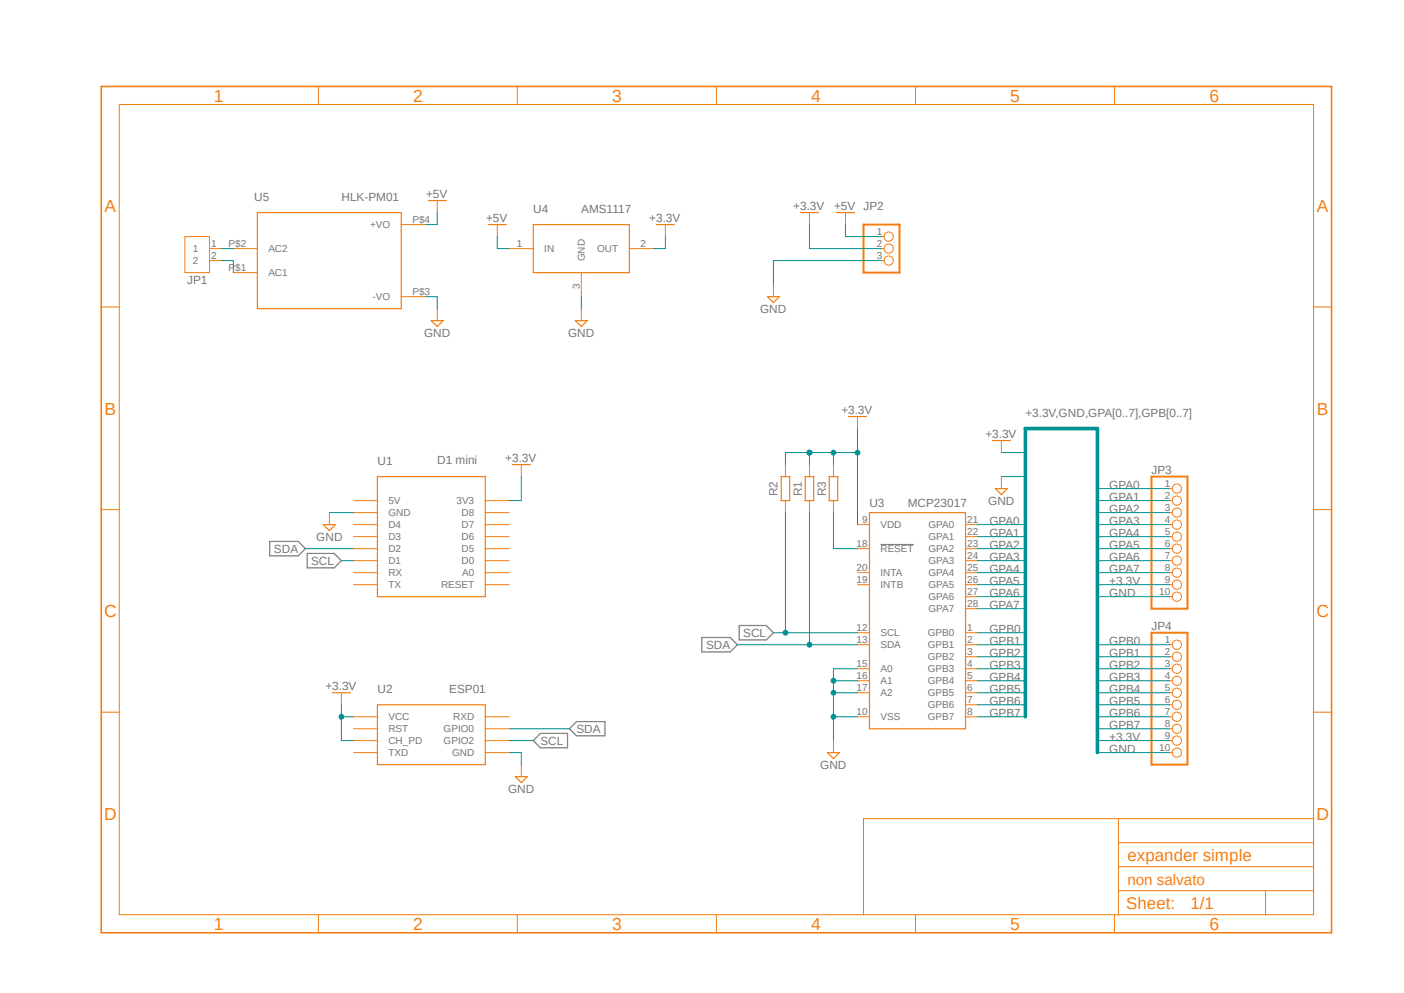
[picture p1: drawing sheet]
<svg xmlns="http://www.w3.org/2000/svg" width="297mm" height="210mm" viewBox="0 0 297 210" stroke-linecap="round" stroke-linejoin="round" font-family="sans-serif">
<path d="M20.9 17.9l261.2 179.9M282.1 17.9l-261.2 179.9" fill="none" stroke="#fff" stroke-width=".21"/>
<path d="M186.3 115.1h7" fill="none" stroke="#757575" stroke-width=".21"/>
<path d="M57.1 114.5h6l1.5 1.5-1.5 1.6h-6zM65 117.1h5.7l1.5 1.5-1.5 1.5h-5.7zM148.5 134.8h6l1.5 1.6-1.5 1.5h-6zM156.4 132.3h5.7l1.5 1.5-1.5 1.5h-5.7zM112.8 156.6l1.5-1.5h5.8v3.1h-5.8zM120.4 154.1l1.6-1.5h6v3h-6z" fill="none" stroke="#757575" stroke-width=".25"/>
<g fill="none" stroke="#f57c10" stroke-width=".25">
<path d="M54.4 45h30.5v20.3h-30.5zM90.6 42.4h3.8M103.3 47.5h3.8M112.8 47.5h20.3v10.2h-20.3zM138.9 47.5h3.8M169.3 45h3.8M177 45h3.8M91.2 67.8h2.6l-1.3 1.2zM121.7 67.8h2.5l-1.2 1.2zM162.3 62.7h2.6l-1.3 1.3zM67.8 98.3h3.8M108.4 98.3h3.8"/>
<path d="M179.5 88.1h3.8M209.9 93.2h3.8M68.4 111h2.6l-1.3 1.2zM79.8 100.8h22.9v25.4h-22.9zM165.3 100.8h1.7v5.1h-1.7zM170.3 100.8h1.8v5.1h-1.8zM175.4 100.8h1.8v5.1h-1.8zM183.9 108.4h20.4v45.7h-20.4zM210.6 103.3h2.5l-1.3 1.3zM70.3 146.5h3.8M79.8 149.1h22.9v12.6h-22.9zM175 159.2h2.6l-1.3 1.2z"/>
<path d="M109 164.3h2.5l-1.2 1.2z"/>
</g>
<g fill="none" stroke="#f57c10" stroke-width=".21">
<path d="M67.4 18.3v3.8M109.4 18.3v3.8M151.6 18.3v3.8M193.7 18.3v3.8M235.8 18.3v3.8M25.2 22.1h252.7v171.4h-252.7zM39.1 50h5.2v7.7h-5.2zM44.3 52.6h2.6M44.3 55.1h2.6M49.4 52.6h5M49.4 57.7h5M84.9 47.5h5.1"/>
<path d="M92.5 42.4v2.6M105.2 47.5v2.5M107.7 52.6h5.1M123 57.7v5M133.1 52.6h5.1M140.8 47.5v2.5M171.2 45v2.5M178.9 45v2.5M186.5 52.6h.5M186.5 50h.5M186.5 55.1h.5M21.4 64.9h3.8"/>
<path d="M84.9 62.7h5.1M92.5 65.3v2.5M123 65.3v2.5M163.6 60.2v2.5M277.9 64.9h3.8M69.7 98.3v2.5M110.3 98.3v2.5M166.2 98.3v2.5M171.2 98.3v2.5M176.3 98.3v2.5M181.4 88.1v2.5M211.8 93.2v2.5"/>
<path d="M21.4 107.8h3.8M69.7 108.4v2.6M74.8 116h5M74.8 111h5M74.8 113.5h5M74.8 118.6h5M74.8 105.9h5M74.8 108.4h5M102.7 116h5M102.7 111h5M102.7 113.5h5M102.7 118.6h5"/>
<path d="M102.7 105.9h5M102.7 108.4h5M166.2 105.9v2.5M171.2 105.9v2.5M176.3 105.9v2.5M181.4 116h2.5M181.4 111h2.5M204.3 116h2.5M204.3 111h2.5M204.3 113.5h2.5M204.3 118.6h2.5M211.8 100.8v2.5"/>
<path d="M247.4 116h.5M247.4 111h.5M247.4 113.5h.5M247.4 118.6h.5M247.4 103.3h.5M247.4 105.9h.5M247.4 108.4h.5M277.9 107.8h3.8M74.8 121.1h5M74.8 123.7h5M102.7 121.1h5M102.7 123.7h5"/>
<path d="M181.4 133.8h2.5M181.4 136.4h2.5M181.4 121.1h2.5M181.4 123.7h2.5M204.3 133.8h2.5M204.3 136.4h2.5M204.3 121.1h2.5M204.3 123.7h2.5M204.3 138.9h2.5M204.3 126.2h2.5M204.3 128.7h2.5M247.4 136.4h.5"/>
<path d="M247.4 121.1h.5M247.4 123.7h.5M247.4 138.9h.5M247.4 126.2h.5M21.4 150.6h3.8M72.2 146.5v2.6M74.8 151.6h5M74.8 159.2h5M74.8 156.6h5M74.8 154.1h5M102.7 151.6h5M102.7 159.2h5"/>
<path d="M102.7 156.6h5M102.7 154.1h5M176.3 156.6v2.6M181.4 141.4h2.5M181.4 144h2.5M181.4 146.5h2.5M181.4 151.6h2.5M204.3 141.4h2.5M204.3 144h2.5M204.3 146.5h2.5M204.3 149.1h2.5M204.3 151.6h2.5"/>
<path d="M247.4 141.4h.5M247.4 144h.5M247.4 146.5h.5M247.4 149.1h.5M247.4 151.6h.5M247.4 159.2h.5M247.4 156.6h.5M247.4 154.1h.5M277.9 150.6h3.8M110.3 161.7v2.6M236.6 173.1v20.4M236.6 178.2h41.3"/>
<path d="M277.9 173.1h-95.2v20.4M67.4 193.5v3.8M109.4 193.5v3.8M151.6 193.5v3.8M193.7 193.5v3.8M235.8 193.5v3.8M236.6 183.3h41.3M236.6 188.4h41.3M267.7 188.4v5.1"/>
<circle cx="188" cy="52.6" r=".98"/>
<circle cx="188" cy="55.1" r=".98"/>
<circle cx="188" cy="50" r=".98"/>
<circle cx="249" cy="113.5" r=".98"/>
<circle cx="249" cy="103.3" r=".98"/>
<circle cx="249" cy="105.9" r=".98"/>
<circle cx="249" cy="111" r=".98"/>
<circle cx="249" cy="116" r=".98"/>
<circle cx="249" cy="118.6" r=".98"/>
<circle cx="249" cy="108.4" r=".98"/>
<circle cx="249" cy="123.7" r=".98"/>
<circle cx="249" cy="121.1" r=".98"/>
<circle cx="249" cy="126.2" r=".98"/>
<circle cx="249" cy="136.4" r=".98"/>
<circle cx="249" cy="138.9" r=".98"/>
<circle cx="249" cy="154.1" r=".98"/>
<circle cx="249" cy="156.6" r=".98"/>
<circle cx="249" cy="159.2" r=".98"/>
<circle cx="249" cy="141.4" r=".98"/>
<circle cx="249" cy="151.6" r=".98"/>
<circle cx="249" cy="144" r=".98"/>
<circle cx="249" cy="149.1" r=".98"/>
<circle cx="249" cy="146.5" r=".98"/>
</g>
<path d="M182.7 47.5h7.6v10.2h-7.6zM243.6 100.8h7.6v27.9h-7.6zM243.6 133.8h7.6v27.9h-7.6z" fill="none" stroke="#f57c10" stroke-width=".42"/>
<path d="M21.4 18.3h260.3v179h-260.3z" fill="none" stroke="#f57c10" stroke-width=".34"/>
<path d="M216.9 151.6v-61h15.3v68.6" fill="none" stroke="#009292" stroke-width=".76"/>
<path d="M171.2 108.4v28M156 136.4h25.4" fill="none" stroke="#009292" stroke-width=".21"/>
<circle cx="171.2" cy="136.4" r=".51" fill="#009292"/>
<g fill="none" stroke="#009292" stroke-width=".21">
<path d="M64.6 116h10.2M166.2 108.4v25.4M163.6 133.8h17.8M107.7 154.1h12.7"/>
<circle cx="171.2" cy="136.4" r=".51"/>
</g>
<circle cx="166.2" cy="133.8" r=".51" fill="#009292"/>
<g fill="none" stroke="#009292" stroke-width=".21">
<path d="M72.2 118.6h2.6M107.7 156.6h5.1M176.3 151.6h5.1M181.4 141.4h-5.1v2.6h5.1"/>
<circle cx="166.2" cy="133.8" r=".51"/>
</g>
<circle cx="176.3" cy="144" r=".51" fill="#009292"/>
<g fill="none" stroke="#009292" stroke-width=".21">
<path d="M176.3 144v2.5h5.1"/>
<circle cx="176.3" cy="144" r=".51"/>
</g>
<circle cx="176.3" cy="146.5" r=".51" fill="#009292"/>
<g fill="none" stroke="#009292" stroke-width=".21">
<path d="M176.3 146.5v10.1"/>
<circle cx="176.3" cy="146.5" r=".51"/>
</g>
<circle cx="176.3" cy="151.6" r=".51" fill="#009292"/>
<g fill="none" stroke="#009292" stroke-width=".21">
<path d="M140.8 50v2.6h-2.6M171.2 47.5v5.1h15.3M186.5 55.1h-22.9v5.1M90 62.7h2.5v2.6M123 62.7v2.6M166.2 98.3v-2.6h5v2.6M181.4 90.6v5.1M211.8 95.7h5.1M69.7 108.4h5.1M110.3 100.8v5.1h-2.6M211.8 100.8h5.1M232.2 123.7h15.2"/>
<path d="M232.2 126.2h15.2M107.7 159.2h2.6v2.5M232.2 159.2h15.2M232.2 156.6h15.2"/>
<circle cx="176.3" cy="151.6" r=".51"/>
</g>
<circle cx="171.2" cy="95.7" r=".51" fill="#009292"/>
<g fill="none" stroke="#009292" stroke-width=".21">
<path d="M171.2 95.7h5.1v2.6"/>
<circle cx="171.2" cy="95.7" r=".51"/>
</g>
<circle cx="171.2" cy="95.7" r=".51" fill="#009292"/>
<g fill="none" stroke="#009292" stroke-width=".21">
<path d="M176.3 95.7h5.1v15.3"/>
<circle cx="171.2" cy="95.7" r=".51"/>
</g>
<circle cx="176.3" cy="95.7" r=".51" fill="#009292"/>
<circle cx="176.3" cy="95.7" r=".51" fill="none" stroke="#009292" stroke-width=".21"/>
<circle cx="181.4" cy="95.7" r=".51" fill="#009292"/>
<g fill="none" stroke="#009292" stroke-width=".21">
<path d="M72.2 151.6h2.6M72.2 149.1v7.5h2.6"/>
<circle cx="181.4" cy="95.7" r=".51"/>
</g>
<circle cx="72.2" cy="151.6" r=".51" fill="#009292"/>
<g fill="none" stroke="#009292" stroke-width=".21">
<path d="M46.9 55.1h2.5v2.6M46.9 52.6h2.5M92.5 45v2.5h-2.5M105.2 50v2.6h2.5M178.9 47.5v2.5h7.6M69.7 100.8v5.1h5.1M176.3 108.4v7.6h5.1M206.8 116h10.1M206.8 111h10.1M206.8 113.5h10.1M206.8 118.6h10.1M232.2 105.9h15.2"/>
<path d="M232.2 116h15.2M232.2 111h15.2M232.2 103.3h15.2M232.2 113.5h15.2M232.2 108.4h15.2M232.2 118.6h15.2M206.8 121.1h10.1M206.8 123.7h10.1M206.8 126.2h10.1M206.8 128.7h10.1M206.8 133.8h10.1M206.8 136.4h10.1"/>
<path d="M206.8 138.9h10.1M232.2 121.1h15.2M232.2 136.4h15.2M232.2 138.9h15.2M206.8 144h10.1M206.8 146.5h10.1M206.8 141.4h10.1M206.8 149.1h10.1M206.8 151.6h10.1M232.2 144h15.2M232.2 146.5h15.2M232.2 141.4h15.2"/>
<path d="M232.2 149.1h15.2M232.2 151.6h15.2M232.2 154.1h15.2"/>
<circle cx="72.2" cy="151.6" r=".51"/>
</g>
<circle cx="70.4" cy="98" r="9" fill="#fff"/>
<g font-size="3.7" fill="#f57c10">
<text x="45.3" y="21.5">1</text>
<text x="87.4" y="21.5">2</text>
<text x="129.5" y="21.5">3</text>
<text x="171.6" y="21.5">4</text>
<text x="213.7" y="21.5">5</text>
<text x="255.9" y="21.5">6</text>
<text x="22.1" y="44.8">A</text>
<text x="278.6" y="44.8">A</text>
<text x="22.1" y="87.7">B</text>
<text x="278.6" y="87.7">B</text>
<text x="22" y="130.5">C</text>
<text x="278.5" y="130.5">C</text>
<text x="22" y="173.4">D</text>
<text x="278.5" y="173.4">D</text>
<text x="45.3" y="196.7">1</text>
<text x="87.4" y="196.7">2</text>
<text x="129.5" y="196.7">3</text>
<text x="171.6" y="196.7">4</text>
<text x="213.7" y="196.7">5</text>
<text x="255.9" y="196.7">6</text>
</g>
<g font-size="3.6" fill="#f57c10">
<text x="238.5" y="182">expander simple</text>
<text x="238.3" y="192.3">Sheet:</text>
<text x="251.8" y="192.2">1/1</text>
</g>
<text font-size="3.2" fill="#f57c10" x="238.5" y="187.1">non salvato</text>
<g font-size="2.5" fill="#757575">
<text x="90.1" y="41.9">+5V</text>
<text x="53.8" y="42.4">U5</text>
<text x="72.2" y="42.4">HLK-PM01</text>
<text x="102.8" y="47">+5V</text>
<text x="112.8" y="45">U4</text>
<text x="123" y="45">AMS1117</text>
<text x="137.4" y="47">+3.3V</text>
<text x="167.8" y="44.4">+3.3V</text>
<text x="176.5" y="44.4">+5V JP2</text>
<text x="39.6" y="60">JP1</text>
<text x="89.7" y="71.2">GND</text>
<text x="120.2" y="71.2">GND</text>
<text x="160.8" y="66.2">GND</text>
<text x="178" y="87.6">+3.3V</text>
<text x="216.9" y="88.1">+3.3V,GND,GPA[0..7],GPB[0..7]</text>
<text x="208.5" y="92.7">+3.3V</text>
<text x="79.8" y="98.3">U1</text>
<text x="92.5" y="98.2">D1 mini</text>
<text x="106.9" y="97.7">+3.3V</text>
<text x="243.6" y="100.2">JP3</text>
<text x="164.5" y="104.9" transform="rotate(-90 164.5 104.9)">R2</text>
<text x="169.6" y="104.9" transform="rotate(-90 169.6 104.9)">R1</text>
<text x="174.7" y="104.9" transform="rotate(-90 174.7 104.9)">R3</text>
<text x="183.9" y="107.1">U3</text>
<text x="192" y="107.1">MCP23017</text>
<text x="209" y="106.7">GND</text>
<text x="234.6" y="103.3">GPA0</text>
<text x="234.6" y="105.9">GPA1</text>
<text x="209.3" y="111">GPA0</text>
<text x="209.3" y="113.5">GPA1</text>
<text x="234.6" y="108.4">GPA2</text>
<text x="234.6" y="111">GPA3</text>
<text x="234.6" y="113.5">GPA4</text>
<text x="58" y="116.9">SDA</text>
<text x="65.8" y="119.5">SCL</text>
<text x="66.9" y="114.4">GND</text>
<text x="209.3" y="116">GPA2</text>
<text x="209.3" y="118.6">GPA3</text>
<text x="234.6" y="116">GPA5</text>
<text x="234.6" y="118.6">GPA6</text>
<text x="209.3" y="121.1">GPA4</text>
<text x="209.3" y="123.7">GPA5</text>
<text x="234.6" y="123.7">+3.3V</text>
<text x="234.6" y="121.1">GPA7</text>
<text x="209.3" y="126.2">GPA6</text>
<text x="209.3" y="128.7">GPA7</text>
<text x="234.6" y="126.2">GND</text>
<text x="149.4" y="137.2">SDA</text>
<text x="157.2" y="134.7">SCL</text>
<text x="209.3" y="133.8">GPB0</text>
<text x="209.3" y="136.4">GPB1</text>
<text x="234.6" y="136.4">GPB0</text>
<text x="243.6" y="133.2">JP4</text>
<text x="209.3" y="144">GPB4</text>
<text x="209.3" y="141.4">GPB3</text>
<text x="209.3" y="138.9">GPB2</text>
<text x="234.6" y="138.9">GPB1</text>
<text x="234.6" y="144">GPB3</text>
<text x="234.6" y="141.4">GPB2</text>
<text x="68.8" y="146">+3.3V</text>
<text x="79.8" y="146.5">U2</text>
<text x="95" y="146.5">ESP01</text>
<text x="209.3" y="146.5">GPB5</text>
<text x="209.3" y="149">GPB6</text>
<text x="234.6" y="146.5">GPB4</text>
<text x="234.6" y="149">GPB5</text>
<text x="122" y="155">SDA</text>
<text x="209.3" y="151.6">GPB7</text>
<text x="234.6" y="151.6">GPB6</text>
<text x="234.6" y="154.1">GPB7</text>
<text x="114.3" y="157.5">SCL</text>
<text x="234.6" y="159.2">GND</text>
<text x="234.6" y="156.7">+3.3V</text>
<text x="107.5" y="167.6">GND</text>
<text x="173.5" y="162.6">GND</text>
</g>
<g font-size="2.1" fill="#757575">
<text x="87.2" y="47.1">P$4</text>
<text x="40.8" y="53.3">1</text>
<text x="44.7" y="52.2">1</text>
<text x="48.3" y="52.2">P$2</text>
<text x="56.8" y="53.3">AC2</text>
<text x="78.3" y="48.3">+VO</text>
<text x="109.3" y="52.2">1</text>
<text x="115.1" y="53.3">IN</text>
<text x="126.3" y="53.3">OUT</text>
<text x="135.5" y="52.2">2</text>
<text x="185.5" y="49.7">1</text>
<text x="185.5" y="52.2">2</text>
<text x="40.8" y="55.9">2</text>
<text x="44.7" y="54.7">2</text>
<text x="48.3" y="57.3">P$1</text>
<text x="56.8" y="58.4">AC1</text>
<text x="123.7" y="55.3" transform="rotate(-90 123.7 55.3)">GND</text>
<text x="185.5" y="54.7">3</text>
<text x="78.8" y="63.5">-VO</text>
<text x="87.2" y="62.4">P$3</text>
<text x="122.6" y="61.2" transform="rotate(-90 122.6 61.2)">3</text>
<text x="82.2" y="106.6">5V</text>
<text x="96.6" y="106.6">3V3</text>
<text x="246.4" y="103">1</text>
<text x="246.4" y="105.5">2</text>
<text x="82.2" y="109.2">GND</text>
<text x="82.2" y="111.7">D4</text>
<text x="97.6" y="111.7">D7</text>
<text x="97.6" y="109.2">D8</text>
<text x="182.4" y="110.6">9</text>
<text x="186.3" y="111.7">VDD</text>
<text x="196.4" y="111.7">GPA0</text>
<text x="204.6" y="110.6">21</text>
<text x="204.6" y="113.2">22</text>
<text x="246.4" y="108.1">3</text>
<text x="246.4" y="110.6">4</text>
<text x="246.4" y="113.2">5</text>
<text x="82.2" y="114.3">D3</text>
<text x="82.2" y="116.8">D2</text>
<text x="82.2" y="119.3">D1</text>
<text x="97.6" y="119.3">D0</text>
<text x="97.6" y="116.8">D5</text>
<text x="97.6" y="114.3">D6</text>
<text x="181.2" y="115.7">18</text>
<text x="186.3" y="116.8">RESET</text>
<text x="196.4" y="114.3">GPA1</text>
<text x="196.4" y="116.8">GPA2</text>
<text x="196.4" y="119.3">GPA3</text>
<text x="204.6" y="115.7">23</text>
<text x="204.6" y="118.2">24</text>
<text x="246.4" y="115.7">6</text>
<text x="246.4" y="118.2">7</text>
<text x="82.2" y="121.9">RX</text>
<text x="82.2" y="124.4">TX</text>
<text x="93.3" y="124.4">RESET</text>
<text x="97.7" y="121.9">A0</text>
<text x="181.2" y="120.8">20</text>
<text x="181.2" y="123.3">19</text>
<text x="186.3" y="121.9">INTA</text>
<text x="186.3" y="124.4">INTB</text>
<text x="196.4" y="121.9">GPA4</text>
<text x="196.4" y="124.4">GPA5</text>
<text x="204.6" y="120.8">25</text>
<text x="204.6" y="123.3">26</text>
<text x="204.6" y="125.8">27</text>
<text x="245.2" y="125.8">10</text>
<text x="246.4" y="120.8">8</text>
<text x="246.4" y="123.3">9</text>
<text x="196.4" y="127">GPA6</text>
<text x="196.4" y="129.5">GPA7</text>
<text x="204.6" y="128.4">28</text>
<text x="181.2" y="133.4">12</text>
<text x="181.2" y="136">13</text>
<text x="186.3" y="134.6">SCL</text>
<text x="186.3" y="137.1">SDA</text>
<text x="196.3" y="134.6">GPB0</text>
<text x="196.3" y="137.1">GPB1</text>
<text x="204.6" y="133.4">1</text>
<text x="204.6" y="136">2</text>
<text x="246.4" y="136">1</text>
<text x="181.2" y="141.1">15</text>
<text x="181.2" y="143.6">16</text>
<text x="186.3" y="142.2">A0</text>
<text x="196.3" y="139.7">GPB2</text>
<text x="196.3" y="142.2">GPB3</text>
<text x="204.6" y="138.5">3</text>
<text x="204.6" y="141.1">4</text>
<text x="204.6" y="143.6">5</text>
<text x="246.4" y="138.5">2</text>
<text x="246.4" y="141.1">3</text>
<text x="246.4" y="143.6">4</text>
<text x="181.2" y="146.1">17</text>
<text x="186.3" y="144.7">A1</text>
<text x="186.3" y="147.3">A2</text>
<text x="196.3" y="144.7">GPB4</text>
<text x="196.3" y="147.3">GPB5</text>
<text x="196.3" y="149.8">GPB6</text>
<text x="204.6" y="146.1">6</text>
<text x="204.6" y="148.7">7</text>
<text x="246.4" y="146.1">5</text>
<text x="246.4" y="148.7">6</text>
<text x="82.2" y="154.9">RST</text>
<text x="82.2" y="152.4">VCC</text>
<text x="93.9" y="154.9">GPIO0</text>
<text x="95.9" y="152.4">RXD</text>
<text x="181.2" y="151.2">10</text>
<text x="186.3" y="152.4">VSS</text>
<text x="196.3" y="152.4">GPB7</text>
<text x="204.6" y="151.2">8</text>
<text x="246.4" y="151.2">7</text>
<text x="246.4" y="153.8">8</text>
<text x="82.2" y="159.9">TXD</text>
<text x="82.2" y="157.4">CH_PD</text>
<text x="93.9" y="157.4">GPIO2</text>
<text x="95.6" y="159.9">GND</text>
<text x="245.2" y="158.8">10</text>
<text x="246.4" y="156.3">9</text>
</g>
</svg>
